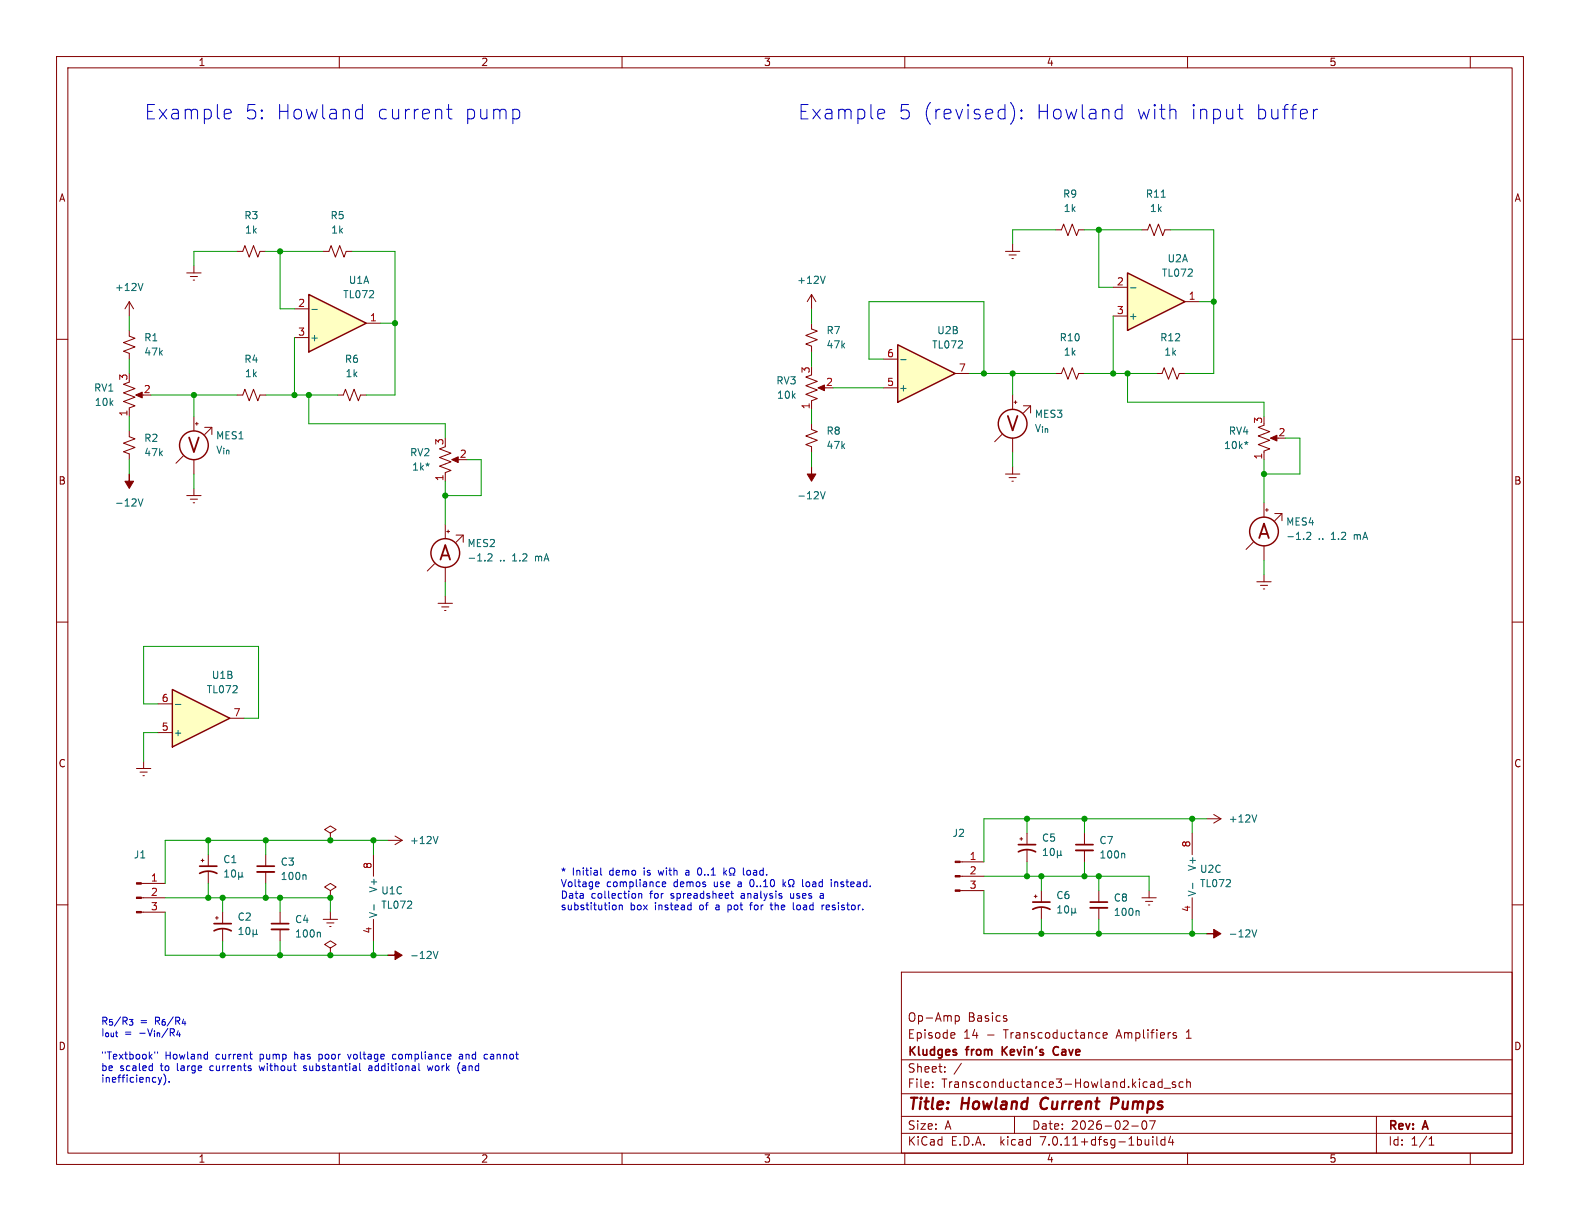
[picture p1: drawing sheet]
<svg xmlns="http://www.w3.org/2000/svg" width="279mm" height="216mm" viewBox="0 0 279 216" stroke-linecap="round" stroke-linejoin="round" font-family="sans-serif">
<g fill="none" stroke="#840000" stroke-width=".18">
<path d="M10 10h259.4v195.9h-259.4zM12 12h255.4v191.9h-255.4zM60 10v2M110 10v2M160 10v2M210 10v2M260 10v2M10 60h2M33 48.3h2.6M33.7 48.9h1.2M34.2 49.5h.2M34.3 47v1.3"/>
<path d="M41.9 44.5h1l.4-1.1 .8 2.1 .7-2.1 .8 2.1 .4-1h1M143.5 57.2v1l1 .3-2 .8 2 .8-2 .7 1 .4v1M143.5 52.1l-.8 1.2M143.5 52.1v2.5M143.5 52.1l.8 1.2M177.8 44.5h2.5M178.4 45.1h1.3M178.9 45.7h.3M179.1 43.2v1.3M186.7 40.6h1l.4-1 .7 2.1 .8-2.1 .8 2.1 .4-1.1h1M201.9 40.6h1l.4-1 .8 2.1 .8-2.1 .7 2.1 .4-1.1h1M267.4 60h2"/>
<path d="M41.9 69.9h1l.4-1.1 .8 2.1 .7-2.1 .8 2.1 .4-1h1M59.7 69.9h1l.4-1.1 .7 2.1 .8-2.1 .8 2.1 .4-1h1M10 110h2M267.4 110h2M10 160h2M182.9 158.5h.5M183.1 158.2v.6M184.1 157.5v2M191.8 147.3v2.1M191.8 150.4v2M194.3 157.5v2M201.9 158.8h2.6"/>
<path d="M202.6 159.4h1.2M203.2 157.5v1.3M267.4 160h2M159.4 171.9h108v32h-108zM168.9 179.6v1.5M168.9 179.7l.5-.1 .2 .3v.4l-.1 .2h-.6M177.9 179.6l.1 .1M184.1 160.5v2.1M194.3 160.5v2.1M203.1 160h.2M159.4 197.4h108M159.4 193.4h108"/>
<path d="M159.4 187.4h108M164.9 192.1v.2M164.9 191.4v.1M167.1 189.4v.2M167.1 188.7v.1M168.4 182.6l.4 .1 .1 .2-.8 .2M168.8 183.5l-.4 .1M170 188l-1.3 1.9M177.9 180.1l.2 .2-.2 .3M179.4 197.4v3M194.1 182.6l.4 .1M194.5 183.5l-.4 .1"/>
<path d="M195.1 183.1l.7-.2-.1-.2-.4-.1-.2 .2v.7h.6M200.1 199.1h1.2M202.1 198.3a.81 .81 0 0 0 .3 1.4l.2-.2 .2-.4-.2-.8M204.1 191.4v.9M204.1 192.2l-.1 .1M204.1 191.6l-.1 .1M204.3 198.2l-.7 1.5M205.5 190.8v1.5M205.5 191.4l-.4-.1-.3 .3v.4l.1 .2h.6M205.9 192.4h1.1M207.5 183l.5 .2 .1 .2-.2 .2-.5-.1M207.5 182.7h.5"/>
<path d="M207.9 191.4l-.4-.1-.2 .2 .1 .2 .5 .2v.3h-.6M209.2 191.4l-.4-.1-.3 .3v.4l.1 .2h.6M209.9 191.4l.2-.1 .3 .1 .1 .9M209.9 190.8v1.5M243.4 197.4v6.5M60 203.9v2M110 203.9v2M159.4 200.4h108M160 203.9v2M203.9 201v.1M203.9 201.5v1M204.6 201v1.3l.2 .2"/>
<path d="M206 201.6l-.4-.1-.3 .3v.4l.1 .2h.6M206 201v1.5M207 200.9l-.4 1.1h1M207.4 201.5v1M210 203.9v2M252.7 202.5h.9M252.7 201.4l.4-.4v1.5M260 203.9v2"/>
</g>
<path d="M184.3 194.4a1.27 1.27 0 0 0 0 1.6M197.5 194.1h-.8l-.2 2M197.5 195.1l-.9 .1" fill="none" stroke="#840000" stroke-width=".4"/>
<path d="M182.6 159.5h3.1M190.2 149.4h3.1M192.8 159.5h3M182.6 160.8a3.2 3.2 0 0 1 3.1 0M177.2 185.1v1.5M178.1 185.1l-.9 .8M187.1 185.1a.74 .74 0 0 0-.9 .6 .74 .74 0 0 0 .5 .9l.4-.1" fill="none" stroke="#840000" stroke-width=".3"/>
<path d="M205.3 34.9h.8M145.9 48.8l-.4 1.3M198.7 150.9l.2 .2v.6M187 161.4h.8M187 160.5l.4-.3v1.2M188.4 160.3l.2-.1a.68 .68 0 0 1 .4 .6 .68 .68 0 0 1-.4 .6l-.2-.1-.1-.3zM189.5 161.3l.2 .1h.2l.2-.1M189.5 160.6v1.3M190.1 161.3l.2 .1M190.1 160.6v.7M201.3 161l.1 .2v.7" fill="none" stroke="#006464" stroke-width=".18"/>
<path d="M190.2 150.4h3.1M192.8 160.5h3" fill="none" stroke="#840000" stroke-width=".33"/>
<path d="M199.4 48.3l10.1 5-10.1 5.1z" fill="#ffffc2"/>
<g fill="none" stroke="#840000" stroke-width=".25">
<path d="M199.4 48.3l10.1 5-10.1 5.1z"/>
<circle cx="223.5" cy="94" r="2.54"/>
</g>
<g fill="none" stroke="#840000" stroke-width=".18">
<path d="M57.1 44.5h1.1l.3-1.1 .8 2.1 .8-2.1 .7 2.1 .4-1h1M196.8 50.8h2.6M196.8 55.9h2.6M209.5 53.3h2.6M143.5 74.9v1l1 .4-2 .8 2 .8-2 .7 1 .4v1M204.5 66h1l.4-1 .7 2.1 .8-2.1 .8 2.1 .3-1.1h1M223.5 75.2l-1 .4 2 .7-2 .8 2 .8-2 .7 2 .8-1 .4v1.5M225 77.5h1.1M177.8 83.8h2.5M178.4 84.5h1.3M178.9 85.1h.3M179.1 82.6v1.2"/>
<path d="M221.6 95.9l-1.3 1.3M223.5 88.9v2.5M223.5 96.5v2.6M223.8 90.2h.5M224 89.9v.5M225.4 90.8h1.3v1.3M226.7 90.8l-1.3 1.3M222.2 102.9h2.6M222.9 103.5h1.3M223.4 104.1h.2M223.5 101.6v1.3M25 158.8h4.2"/>
<path d="M25 156.2h4.2M35.6 152.1h.5M35.8 151.9v.5M36.8 151.1v2.1M36.8 154.2v2M47 151.1v2.1M47 154.2v2M58.4 147.3l1-.6-1-.6-1 .6 1 .6v1.3M58.4 148.6h.1M58.4 157.5l1-.7-1-.6-1 .6 1 .7v1.3M58.4 158.8h.1M66 151.1v3.8"/>
<path d="M68.6 148.6h2.5M69.8 147.8l1.3 .8M71.1 148.6l-1.3 .8M169.8 157.5h4.2M169.8 154.9h4.2M169.8 152.4h4.2M180.3 148.3h.5M180.6 148.1v.5M181.6 147.3v2.1M181.6 150.4v2M25 161.3h4.2M38.1 162.3h.5"/>
<path d="M38.4 162.1v.5M39.4 161.3v2M39.4 164.3v2.1M49.5 161.3v2M49.5 164.3v2.1M57.1 162.6h2.6M57.8 163.2h1.3M58.3 163.8h.2M58.4 167.6l1-.6-1-.6-1 .6 1 .6v1.3M58.4 168.9h.1M58.4 161.3v1.3M66 162.6v3.8"/>
</g>
<g fill="none" stroke="#006464" stroke-width=".18">
<path d="M199.9 50.9h1M220.7 78.2l-.3 .2 .2 .2M231.1 94.2l.5-.1 .2 .4-.8 .9h.8M39.7 155.1h.7M39.7 154.2l.4-.4v1.3M41.1 153.9l.1-.1a.68 .68 0 0 1 .5 .7 .68 .68 0 0 1-.5 .6 .84 .84 0 0 1-.1-1.2zM42.2 154.9l.2 .2h.2l.2-.2M42.2 154.2v1.3M42.8 154.9l.2 .2M42.8 154.2v.7M53.9 154.7l.2 .2v.6M66.1 160v.9"/>
<path d="M77.5 147.9l-.5 1.3M184.5 151.3h.7M184.5 150.4l.4-.4v1.3M185.8 150.1l.2-.1a.68 .68 0 0 1 .5 .6 .68 .68 0 0 1-.5 .7l-.2-.1-.1-.4zM187 151.1l.2 .2h.2l.2-.2M187 150.4v1.3M187.6 151.1l.2 .2M187.6 150.4v.7M42.3 165.2h.7M42.3 164.3l.3-.3v1.2M43.7 164h.1a.68 .68 0 0 1 .4 .6 .68 .68 0 0 1-.4 .6 .84 .84 0 0 1-.1-1.2zM44.7 165.1l.2 .1h.3l.1-.1"/>
<path d="M44.7 164.4v1.3M45.3 165.1l.2 .1M45.3 164.4v.7M56.5 164.8l.2 .2v.7M76.6 168.2l.4 1.3 .5-1.3"/>
</g>
<path d="M45.5 154.2h3M48 164.3h3.1" fill="none" stroke="#840000" stroke-width=".33"/>
<path d="M35.3 154.4a3.2 3.2 0 0 1 3.1 0M35.3 153.2h3.1M45.5 153.2h3M180.1 150.6a3.2 3.2 0 0 1 3 0M180.1 149.4h3M37.8 164.6a3.2 3.2 0 0 1 3.1 0M37.8 163.3h3.1M48 163.3h3.1" fill="none" stroke="#840000" stroke-width=".3"/>
<g fill="#840000" stroke="#840000" stroke-width=".18">
<path d="M24.1 161.2h.9v.2h-.9z"/>
<path d="M24.1 158.6h.9v.3h-.9z"/>
<path d="M24.1 156.1h.9v.2h-.9z"/>
<path d="M68.6 168.9h1.2v-.8l1.3 .8-1.3 .8v-.8z"/>
<path d="M168.9 157.4h.9v.2h-.9z"/>
<path d="M168.9 154.8h.9v.3h-.9z"/>
<path d="M168.9 152.3h.9v.2h-.9z"/>
<path d="M224.7 77.5l1.1-.5v1z"/>
</g>
<path d="M158.7 61l10.2 5-10.2 5.1z" fill="#ffffc2"/>
<g fill="none" stroke="#840000" stroke-width=".25">
<path d="M158.7 61l10.2 5-10.2 5.1z"/>
<circle cx="179.1" cy="74.9" r="2.54"/>
<circle cx="78.7" cy="97.8" r="2.54"/>
</g>
<g fill="none" stroke="#840000" stroke-width=".18">
<path d="M22.9 76.2v1l1 .4-2.1 .8 2.1 .7-2.1 .8 1.1 .4v1M143.5 66.3l-1 .4 2 .7-2 .8 2 .8-2 .7 2 .8-1 .4v1.5M145 68.6h1M156.2 68.6h2.5M156.2 63.5h2.5M168.9 66h2.5M177.2 76.8l-1.3 1.3M179.1 69.9v2.5M179.1 77.5v2.5M179.3 71.1h.5M179.6 70.9v.5M181 71.8h1.2v1.2"/>
<path d="M182.2 71.8l-1.2 1.2M186.7 66h1l.4-1 .7 2.1 .8-2.1 .8 2.1 .4-1.1h1M76.8 99.7l-1.2 1.3M78.7 92.7v2.6M79 94h.5M79.2 93.7v.5M80.6 94.6h1.3v1.3M81.9 94.6l-1.3 1.3M78.7 100.3v2.6M24.1 135.9h2.6M24.8 136.5h1.2M25.3 137.2h.2"/>
<path d="M25.4 134.6v1.3"/>
</g>
<path d="M159.3 63.6h.9M86.3 98l.5-.1 .2 .4-.8 .9h.8M145.1 86.9l.4 1.3 .4-1.3" fill="none" stroke="#006464" stroke-width=".18"/>
<g fill="#840000" stroke="#840000" stroke-width=".18">
<path d="M143.5 82.6v1.2h.8l-.8 1.3-.8-1.3h.8z"/>
<path d="M144.7 68.6l1.1-.5v1z"/>
</g>
<path d="M54.6 52.1l10.2 5.1-10.2 5z" fill="#ffffc2"/>
<g fill="none" stroke="#840000" stroke-width=".25">
<path d="M54.6 52.1l10.2 5.1-10.2 5z"/>
<circle cx="34.3" cy="78.7" r="2.54"/>
</g>
<g fill="none" stroke="#840000" stroke-width=".18">
<path d="M22.9 58.4v1l1 .4-2.1 .8 2.1 .7-2.1 .8 1.1 .4v1M22.9 53.3v2.6M22.9 53.3l-.8 1.3M22.9 53.3l.7 1.3M52.1 54.6h2.5M52.1 59.7h2.5M64.8 57.2h2.5M22.9 67.6l-1.1 .3 2.1 .8-2.1 .8 2.1 .7-2.1 .8 2.1 .8-1 .3v1.6M24.4 69.9h1M34.3 73.7v2.5M34.5 74.9h.6M34.8 74.7v.5"/>
<path d="M36.2 75.6h1.3v1.2M37.5 75.6l-1.3 1.2M32.4 80.6l-1.3 1.3M33 87.6h2.6M33.7 88.3h1.2M34.2 88.9h.2M34.3 81.3v2.5M34.3 86.4v1.2M210.8 147.3v3.8M210.8 158.8v3.8M213.4 144.8h2.5M214.6 144l1.3 .8"/>
<path d="M215.9 144.8l-1.3 .7"/>
</g>
<path d="M25.3 50.1l-.4 1.3M55.1 54.7h1M24.4 88.2l.5 1.3 .4-1.3M210.9 156.2v.9M222.2 144.1l-.4 1.3M221.4 164.4l.4 1.3 .4-1.3" fill="none" stroke="#006464" stroke-width=".18"/>
<g fill="#840000" stroke="#840000" stroke-width=".18">
<path d="M22.9 83.8v1.3h.7l-.7 1.3-.8-1.3h.8z"/>
<path d="M24 69.9l1.1-.6v1.1z"/>
<path d="M213.4 165.1h1.2v-.8l1.3 .8-1.3 .8v-.8z"/>
</g>
<path d="M30.5 121.9l10.1 5.1-10.1 5.1z" fill="#ffffc2"/>
<path d="M30.5 121.9l10.1 5.1-10.1 5.1z" fill="none" stroke="#840000" stroke-width=".25"/>
<path d="M78.7 79l-1 .4 2.1 .7-2.1 .8 2.1 .8-2.1 .7 2.1 .8-1.1 .4v1.5M80.3 81.3h1M77.5 106.7h2.5M78.1 107.3h1.3M78.6 108h.3M78.7 105.4v1.3M27.9 129.5h2.6M27.9 124.5h2.6M40.6 127h2.6" fill="none" stroke="#840000" stroke-width=".18"/>
<path d="M75.9 82l-.3 .2M31 124.6h1" fill="none" stroke="#006464" stroke-width=".18"/>
<path d="M79.9 81.3l1.1-.5v1z" fill="#840000" stroke="#840000" stroke-width=".18"/>
<g fill="none" stroke="#0000c2" stroke-width=".18">
<path d="M40 19.3l.7 .1 .2 .5-1.2 .3M63.4 19.3l.7 .1M64.1 18.5v2.5M79 19.3h.9M79.3 18.5v2.2l.1 .2 .5 .1M91.7 19.4l.2 .4v.7l-.2 .4M155.6 19.3l.7 .1 .1 .5-1.2 .3M178.7 18.1a2.91 2.91 0 0 1 0 3.9M180.6 19.4v.3M180.6 19.4l.1 .2-.1 .1M180.6 19.4l-.1 .2 .1 .1M197.7 19.3l.7 .1"/>
<path d="M198.4 18.5v2.5M207.8 19.4l.2 .3v1.3M218.8 19.3h1M219.2 18.5v2.2l.1 .2 .5 .1M232.3 19.3v1.7M233 19.3a.65 .65 0 0 0-.7 .5M40.7 20.9l-.7 .1M64.1 20.9l-.7 .1M156.3 20.9l-.7 .1M180.6 20.8l.1 .1-.1 .1M180.6 20.8l-.1 .1 .1 .1M180.6 20.8v.2"/>
<path d="M198.4 20.9l-.7 .1M105.5 155.9l.4 .1v.2l-.6 .2M105.9 156.7l-.4 .1M106.2 153.5v1.1l.2 .1M112.3 158.1v.6M112.9 158v.8M112.9 158.1l.2-.1h.3l.1 .8M117.1 156.4l.6-.2v-.2l-.4-.1-.2 .2 .1 .6h.5M121.4 153.9l-.1 .1M121.4 154.3l-.2 .1 .2 .3M122.2 159.6v1.3M123.4 154.5l.4 .2"/>
<path d="M123.8 153.5l-.4 .2M128 153.5v1.2M128.1 154.3l.4 .4M128.5 153.9l-.5 .5M129 154.7h.3v-.2a.54 .54 0 0 1-.3-.7 .54 .54 0 0 1 .8-.3 .58 .58 0 0 1-.2 1v.2h.3M129.2 158h.5M129.4 157.6v1.1l.3 .1M131.5 153.5v1.1l.1 .1M132.2 154l-.1 .1 .1 .6M132.7 159.8v1.1M132.8 155.6l-.2 .4 .2 .7M136.4 159.6v1.1l.3 .2"/>
<path d="M138.5 155.5v1.3M138.6 156.3l.4 .5M139 155.9l-.5 .5M139.4 156.8h.3v-.3a.54 .54 0 0 1-.2-.7 .54 .54 0 0 1 .7-.2 .58 .58 0 0 1-.1 .9v.3h.3M139.8 158v.7l.2 .1M141.9 155.5v1.1l.2 .2M145.1 158h.4l.1 .8M145.6 158.3h-.4l-.2 .2 .2 .3h.4M147 155.5v.1M147 155.9v.9M147.6 155.9v.9M147.8 155.9l-.2 .2"/>
<path d="M108.4 160.1l.3-.1 .3 .3-.1 .5-.2 .1-.3-.1M109.5 160.2l.2-.2 .3 .1v.8M109.5 160v.9M122.1 160l.1 .1M122.2 160.8l-.1 .1M128.7 160v1.3M128.7 160.8l.2 .1M128.9 160l-.2 .1M132.5 160h.5M136.2 160h.5M140.3 160.8l.2 .1M141 160.1l-.1 .2 .1 .5"/>
<path d="M145.7 160l-.3 .3M146.5 160h-.2l-.2 .2v.6l.4 .1M146.7 160.3l-.6 .2M26.5 186.8l.4 .5M26.6 188.5h.4M26.9 186.4l-.5 .5M27 188v1.3M27 189.3h-.4M27.4 186v.2M27.9 186v.2M28 190.5l.3 .9M28.3 191.4l-.3 .4"/>
<path d="M28.6 190.5l-.3 .9M29 190a1.47 1.47 0 0 1-.1 1.8M29.9 191.2v.2M36.6 186.4l.1 .1M36.7 186v1.3M36.7 187.2l-.1 .1M44.1 186.4h.5M44.3 187.1l.3 .2M45.8 188.5l.3 .8M53.7 189.3h.3M54 188.5l-.3 .1v.2l.3 .1M56.4 186.4v1.3"/>
<path d="M56.4 187.2l.1 .1M56.5 186.4l-.1 .1M61.5 186.4l.3 .9 .3-.9M63.6 188v1.1l.2 .2M65.2 188.5h.5M65.8 188.8h-.4l-.2 .2 .2 .3h.4M70 186.5l-.4-.1-.2 .3 .1 .5h.5M75.6 188.5l.2 .8 .3-.6 .2 .6 .2-.8M81.3 186.5h.4l.1 .8M81.3 189.7v.1M81.3 187.9h.1M81.8 186.7l-.4 .1-.2 .2 .2 .3 .4-.1"/>
<path d="M81.9 188.5h-.1M81.9 188.8l-.2 .2 .2 .3M85.9 186.4l.3 .1M86.2 187.2l-.3 .1"/>
</g>
<g fill="none" stroke="#009600" stroke-width=".18">
<path d="M22.9 55.9v2.5M41.9 44.5h-7.6v2.5M47 44.5h10.1M49.5 44.5v10.1h2.6M52.1 59.7v10.2M62.2 44.5h7.6v25.4h-5M67.3 57.2h2.5M143.5 54.6v2.6M186.7 40.6h-7.6v2.6M191.8 40.6h10.1M194.3 40.6v10.2h2.5M196.8 55.9v10.1"/>
<path d="M207 40.6h7.6v25.4h-5.1M212.1 53.3h2.5M22.9 63.5v2.5M22.9 73.7v2.5M26.7 69.9h15.2M34.3 69.9v3.8M47 69.9h12.7M54.6 69.9v5h24.1v2.6M143.5 62.2v2.6M143.5 72.4v2.5M147.3 68.6h8.9M156.2 63.5h-2.5v-10.2h20.3v12.7"/>
<path d="M171.4 66h15.3M179.1 66v3.9M191.8 66h12.7M199.4 66v5.1h24.1v2.6M227.3 77.5h2.6v6.3h-6.4M22.9 81.3v2.5M34.3 83.8v2.6M78.7 85.1v7.6M82.5 81.3h2.6v6.3h-6.4M143.5 80v2.6M179.1 80v2.6M223.5 81.3v7.6"/>
<path d="M223.5 99.1v2.5M78.7 102.9v2.5M27.9 129.5h-2.5v5.1M27.9 124.5h-2.5v-10.2h20.3v12.7h-2.5M29.2 158.8h29.2v2.5M36.8 148.6v2.5M36.8 156.2v2.6M39.4 158.8v2.5M47 148.6v2.5M47 156.2v2.6M49.5 158.8v2.5M66 148.6v2.5"/>
<path d="M68.6 148.6h-39.4v7.6M174 157.5v7.6h39.4M174 154.9h29.2v2.6M181.6 144.8v2.5M181.6 152.4v2.5M184.1 154.9v2.6M191.8 144.8v2.5M191.8 152.4v2.5M194.3 154.9v2.6M210.8 144.8v2.5M213.4 144.8h-39.4v7.6M29.2 161.3v7.6h39.4"/>
<path d="M39.4 166.4v2.5M49.5 166.4v2.5M66 166.4v2.5M184.1 162.6v2.5M194.3 162.6v2.5M210.8 162.6v2.5"/>
</g>
<g fill="#009600" stroke="#009600" stroke-width=".18">
<circle cx="184.1" cy="154.9" r=".46"/>
<circle cx="181.6" cy="154.9" r=".46"/>
<circle cx="66" cy="148.6" r=".46"/>
<circle cx="58.4" cy="148.6" r=".46"/>
<circle cx="58.4" cy="158.8" r=".46"/>
<circle cx="210.8" cy="144.8" r=".46"/>
<circle cx="210.8" cy="165.1" r=".46"/>
<circle cx="181.6" cy="144.8" r=".46"/>
<circle cx="184.1" cy="165.1" r=".46"/>
<circle cx="194.3" cy="165.1" r=".46"/>
<circle cx="191.8" cy="154.9" r=".46"/>
<circle cx="191.8" cy="144.8" r=".46"/>
<circle cx="194.3" cy="154.9" r=".46"/>
<circle cx="49.5" cy="168.9" r=".46"/>
<circle cx="49.5" cy="158.8" r=".46"/>
<circle cx="58.4" cy="168.9" r=".46"/>
<circle cx="66" cy="168.9" r=".46"/>
<circle cx="39.4" cy="168.9" r=".46"/>
<circle cx="36.8" cy="158.8" r=".46"/>
<circle cx="39.4" cy="158.8" r=".46"/>
<circle cx="36.8" cy="148.6" r=".46"/>
<circle cx="47" cy="148.6" r=".46"/>
<circle cx="47" cy="158.8" r=".46"/>
<circle cx="199.4" cy="66" r=".46"/>
<circle cx="196.8" cy="66" r=".46"/>
<circle cx="214.6" cy="53.3" r=".46"/>
<circle cx="194.3" cy="40.6" r=".46"/>
<circle cx="174" cy="66" r=".46"/>
<circle cx="78.7" cy="87.6" r=".46"/>
<circle cx="54.6" cy="69.9" r=".46"/>
<circle cx="52.1" cy="69.9" r=".46"/>
<circle cx="34.3" cy="69.9" r=".46"/>
<circle cx="69.8" cy="57.2" r=".46"/>
<circle cx="49.5" cy="44.5" r=".46"/>
<circle cx="179.1" cy="66" r=".46"/>
<circle cx="223.5" cy="83.8" r=".46"/>
</g>
<g font-size="3.5" fill="#0000c2">
<text x="25.4" y="21.3">Example</text>
<text x="43.1" y="21.3">5:</text>
<text x="48.6" y="21.3">Howland</text>
<text x="66.4" y="21.3">current</text>
<text x="81.8" y="21.3">pump</text>
<text x="141" y="21.3">Example</text>
<text x="158.7" y="21.3">5 (revised):</text>
<text x="182.9" y="21.3">Howland</text>
<text x="200.6" y="21.3">with</text>
<text x="210.1" y="21.3">input</text>
<text x="221.6" y="21.3">buffer</text>
</g>
<g font-size="3.5" fill="#840000">
<text x="177.8" y="76.7">V</text>
<text x="33" y="80.5">V</text>
<text x="222.2" y="95.7">A</text>
<text x="77.4" y="99.5">A</text>
</g>
<g font-size="2.8" fill="#840000">
<text x="160.4" y="196.8">Title:</text>
<text x="170.1" y="196.8">Howland</text>
<text x="184.9" y="196.8">Current</text>
<text x="198.1" y="196.8">Pumps</text>
</g>
<g font-size="2.1" fill="#840000">
<text x="160.4" y="183.9">Episode</text>
<text x="160.4" y="180.9">Op-Amp</text>
<text x="170.3" y="183.9">14</text>
<text x="171.1" y="180.9">Basics</text>
<text x="174.5" y="183.9">-</text>
<text x="177.7" y="183.9">Transcoductance</text>
<text x="197.7" y="183.9">Amplifiers</text>
<text x="210.2" y="183.9">1</text>
<text x="160.4" y="189.9">Sheet:</text>
<text x="160.4" y="187.1">Kludges</text>
<text x="171" y="187.1">from</text>
<text x="177.9" y="187.1">Kevin's</text>
<text x="187.6" y="187.1">Cave</text>
<text x="160.4" y="192.6">File:</text>
<text x="166.5" y="192.6">Transconductance3-Howland.kicad_sch</text>
<text x="160.4" y="202.8">KiCad</text>
<text x="160.4" y="200">Size:</text>
<text x="167.1" y="200">A</text>
<text x="168.1" y="202.8">E.D.A.</text>
<text x="177" y="202.8">kicad</text>
<text x="182.4" y="200">Date:</text>
<text x="184.2" y="202.8">7.0.11+dfsg-1build4</text>
<text x="189.4" y="200">2026-02-07</text>
<text x="245.4" y="200.2">Rev:</text>
<text x="245.4" y="202.8">Id:</text>
<text x="249.5" y="202.8">1/1</text>
<text x="251.8" y="200.2">A</text>
</g>
<g font-size="1.8" fill="#840000">
<text x="35" y="11.9">1</text>
<text x="85" y="11.9">2</text>
<text x="135" y="11.9">3</text>
<text x="185" y="11.9">4</text>
<text x="235" y="11.9">5</text>
<text x="10.3" y="35.9">A</text>
<text x="267.7" y="35.9">A</text>
<text x="10.3" y="85.9">B</text>
<text x="267.7" y="85.9">B</text>
<text x="10.3" y="135.9">C</text>
<text x="267.7" y="135.9">C</text>
<text x="10.3" y="185.9">D</text>
<text x="267.7" y="185.9">D</text>
<text x="35" y="205.8">1</text>
<text x="85" y="205.8">2</text>
<text x="135" y="205.8">3</text>
<text x="185" y="205.8">4</text>
<text x="235" y="205.8">5</text>
</g>
<g font-size="1.8" fill="#006464">
<text x="187.9" y="35.2">R9</text>
<text x="202.5" y="35.2">R11</text>
<text x="43.1" y="39">R3</text>
<text x="43.2" y="41.5">1k</text>
<text x="58.3" y="39">R5</text>
<text x="58.5" y="41.5">1k</text>
<text x="188" y="37.7">1k</text>
<text x="203.2" y="37.7">1k</text>
<text x="206.4" y="46.6">U2A</text>
<text x="20.2" y="51.7">+12V</text>
<text x="60.6" y="52.9">TL072</text>
<text x="61.6" y="50.4">U1A</text>
<text x="140.9" y="50.4">+12V</text>
<text x="205.4" y="49.1">TL072</text>
<text x="146.1" y="59.3">R7</text>
<text x="165.6" y="59.3">U2B</text>
<text x="199.5" y="56.7">+</text>
<text x="25.4" y="60.6">R1</text>
<text x="25.4" y="63.1">47k</text>
<text x="43.1" y="64.4">R4</text>
<text x="54.7" y="60.6">+</text>
<text x="60.9" y="64.4">R6</text>
<text x="146.1" y="61.8">47k</text>
<text x="164.7" y="61.8">TL072</text>
<text x="187.3" y="60.6">R10</text>
<text x="188" y="63.1">1k</text>
<text x="205.1" y="60.6">R12</text>
<text x="205.8" y="63.1">1k</text>
<text x="16.5" y="69.4">RV1</text>
<text x="16.7" y="72">10k</text>
<text x="43.2" y="66.9">1k</text>
<text x="61" y="66.9">1k</text>
<text x="137.2" y="68.2">RV3</text>
<text x="137.3" y="70.7">10k</text>
<text x="158.9" y="69.4">+</text>
<text x="38.1" y="77.9">MES1</text>
<text x="146.1" y="77.1">R8</text>
<text x="182.9" y="74.1">MES3</text>
<text x="182.9" y="76.6">V_{in}</text>
<text x="217.2" y="77.1">RV4</text>
<text x="25.4" y="78.3">R2</text>
<text x="25.4" y="80.9">47k</text>
<text x="38.1" y="80.4">V_{in}</text>
<text x="72.4" y="80.9">RV2</text>
<text x="72.8" y="83.4">1k*</text>
<text x="146.1" y="79.6">47k</text>
<text x="216.4" y="79.6">10k*</text>
<text x="20.2" y="89.8">-12V</text>
<text x="140.9" y="88.5">-12V</text>
<text x="227.3" y="95.7">-1.2</text>
<text x="227.3" y="93.1">MES4</text>
<text x="233.1" y="95.7">..</text>
<text x="235.5" y="95.7">1.2</text>
<text x="239.7" y="95.7">mA</text>
<text x="82.6" y="99.5">-1.2</text>
<text x="82.6" y="96.9">MES2</text>
<text x="88.3" y="99.5">..</text>
<text x="90.7" y="99.5">1.2</text>
<text x="94.9" y="99.5">mA</text>
<text x="36.5" y="122.8">TL072</text>
<text x="37.4" y="120.2">U1B</text>
<text x="30.6" y="130.4">+</text>
<text x="72.4" y="149.5">+12V</text>
<text x="168.4" y="148.2">J2</text>
<text x="184.2" y="149">C5</text>
<text x="194.3" y="149.5">C7</text>
<text x="217.2" y="145.6">+12V</text>
<text x="23.6" y="152">J1</text>
<text x="39.4" y="152.8">C1</text>
<text x="49.5" y="153.3">C3</text>
<text x="49.5" y="155.8">100n</text>
<text x="194.3" y="152">100n</text>
<text x="211.7" y="154.1" transform="rotate(-90 211.7 154.1)">V+</text>
<text x="212.1" y="154.5">U2C</text>
<text x="66.9" y="157.9" transform="rotate(-90 66.9 157.9)">V+</text>
<text x="67.3" y="158.3">U1C</text>
<text x="67.3" y="160.9">TL072</text>
<text x="186.7" y="159.2">C6</text>
<text x="196.9" y="159.6">C8</text>
<text x="211.7" y="158.6" transform="rotate(-90 211.7 158.6)">V-</text>
<text x="212.1" y="157.1">TL072</text>
<text x="41.9" y="163">C2</text>
<text x="52.1" y="163.4">C4</text>
<text x="52.1" y="166">100n</text>
<text x="66.9" y="162.4" transform="rotate(-90 66.9 162.4)">V-</text>
<text x="196.9" y="162.2">100n</text>
<text x="217.2" y="166">-12V</text>
<text x="72.4" y="169.8">-12V</text>
</g>
<g font-size="1.8" fill="#a90000">
<text x="197.4" y="50.5">2</text>
<text x="210.1" y="53.1">1</text>
<text x="52.6" y="54.4">2</text>
<text x="52.6" y="59.4">3</text>
<text x="65.3" y="56.9">1</text>
<text x="197.4" y="55.6">3</text>
<text x="156.8" y="63.2">6</text>
<text x="169.5" y="65.8">7</text>
<text x="22.6" y="67.4" transform="rotate(-90 22.6 67.4)">3</text>
<text x="25.3" y="69.6">2</text>
<text x="143.3" y="66.1" transform="rotate(-90 143.3 66.1)">3</text>
<text x="146" y="68.3">2</text>
<text x="156.8" y="68.3">5</text>
<text x="22.6" y="73.7" transform="rotate(-90 22.6 73.7)">1</text>
<text x="143.3" y="72.5" transform="rotate(-90 143.3 72.5)">1</text>
<text x="223.3" y="75" transform="rotate(-90 223.3 75)">3</text>
<text x="226" y="77.2">2</text>
<text x="78.5" y="78.8" transform="rotate(-90 78.5 78.8)">3</text>
<text x="81.2" y="81">2</text>
<text x="223.3" y="81.4" transform="rotate(-90 223.3 81.4)">1</text>
<text x="78.5" y="85.2" transform="rotate(-90 78.5 85.2)">1</text>
<text x="28.5" y="124.2">6</text>
<text x="28.5" y="129.3">5</text>
<text x="41.2" y="126.7">7</text>
<text x="210.6" y="149.9" transform="rotate(-90 210.6 149.9)">8</text>
<text x="26.6" y="156">1</text>
<text x="65.8" y="153.7" transform="rotate(-90 65.8 153.7)">8</text>
<text x="171.4" y="152.1">1</text>
<text x="171.4" y="154.7">2</text>
<text x="26.6" y="158.5">2</text>
<text x="26.6" y="161">3</text>
<text x="171.4" y="157.2">3</text>
<text x="210.6" y="161.4" transform="rotate(-90 210.6 161.4)">4</text>
<text x="65.8" y="165.2" transform="rotate(-90 65.8 165.2)">4</text>
</g>
<g font-size="1.8" fill="#0000c2">
<text x="99.1" y="154.9">*</text>
<text x="101.2" y="154.9">Initial</text>
<text x="107.9" y="154.9">demo</text>
<text x="114.1" y="154.9">is</text>
<text x="116.9" y="154.9">with</text>
<text x="121.9" y="154.9">a</text>
<text x="124.2" y="154.9">0..1</text>
<text x="132.7" y="154.9">load.</text>
<text x="99.1" y="157">Voltage</text>
<text x="99.1" y="159">Data</text>
<text x="99.1" y="161">substitution</text>
<text x="104.5" y="159">collection</text>
<text x="107.2" y="157">compliance</text>
<text x="111.4" y="161">box</text>
<text x="115.1" y="159">for</text>
<text x="115.9" y="161">instead</text>
<text x="118.9" y="159">spreadsheet</text>
<text x="119.2" y="157">demos</text>
<text x="124" y="161">of</text>
<text x="126.5" y="157">use</text>
<text x="127" y="161">a</text>
<text x="129.3" y="161">pot</text>
<text x="131" y="157">a</text>
<text x="131.5" y="159">analysis</text>
<text x="133.3" y="157">0..10</text>
<text x="133.5" y="161">for</text>
<text x="137.4" y="161">the</text>
<text x="140.4" y="159">uses</text>
<text x="141.5" y="161">load</text>
<text x="142.9" y="157">load</text>
<text x="146.8" y="161">resistor.</text>
<text x="148.2" y="157">instead.</text>
<text x="17.8" y="181.3">R_{5}/R_{3} R_{6}/R_{4}</text>
<text x="17.8" y="183.3">I_{out}</text>
<text x="22" y="183.3">=</text>
<text x="24.7" y="183.3">-V_{in}/R_{4}</text>
<text x="24.8" y="181.3">=</text>
<text x="17.8" y="187.4">&quot;Textbook&quot;</text>
<text x="17.8" y="189.5">be</text>
<text x="17.8" y="191.5">inefficiency).</text>
<text x="21.2" y="189.5">scaled</text>
<text x="28.5" y="189.5">to</text>
<text x="29.2" y="187.4">Howland</text>
<text x="31.6" y="189.5">large</text>
<text x="37.6" y="189.5">currents</text>
<text x="38.3" y="187.4">current</text>
<text x="46.2" y="187.4">pump</text>
<text x="46.6" y="189.5">without</text>
<text x="52.5" y="187.4">has</text>
<text x="54.6" y="189.5">substantial</text>
<text x="57" y="187.4">poor</text>
<text x="62.4" y="187.4">voltage</text>
<text x="66.3" y="189.5">additional</text>
<text x="70.5" y="187.4">compliance</text>
<text x="76.9" y="189.5">work</text>
<text x="82.4" y="189.5">(and</text>
<text x="82.5" y="187.4">and</text>
<text x="87.1" y="187.4">cannot</text>
</g>
</svg>
